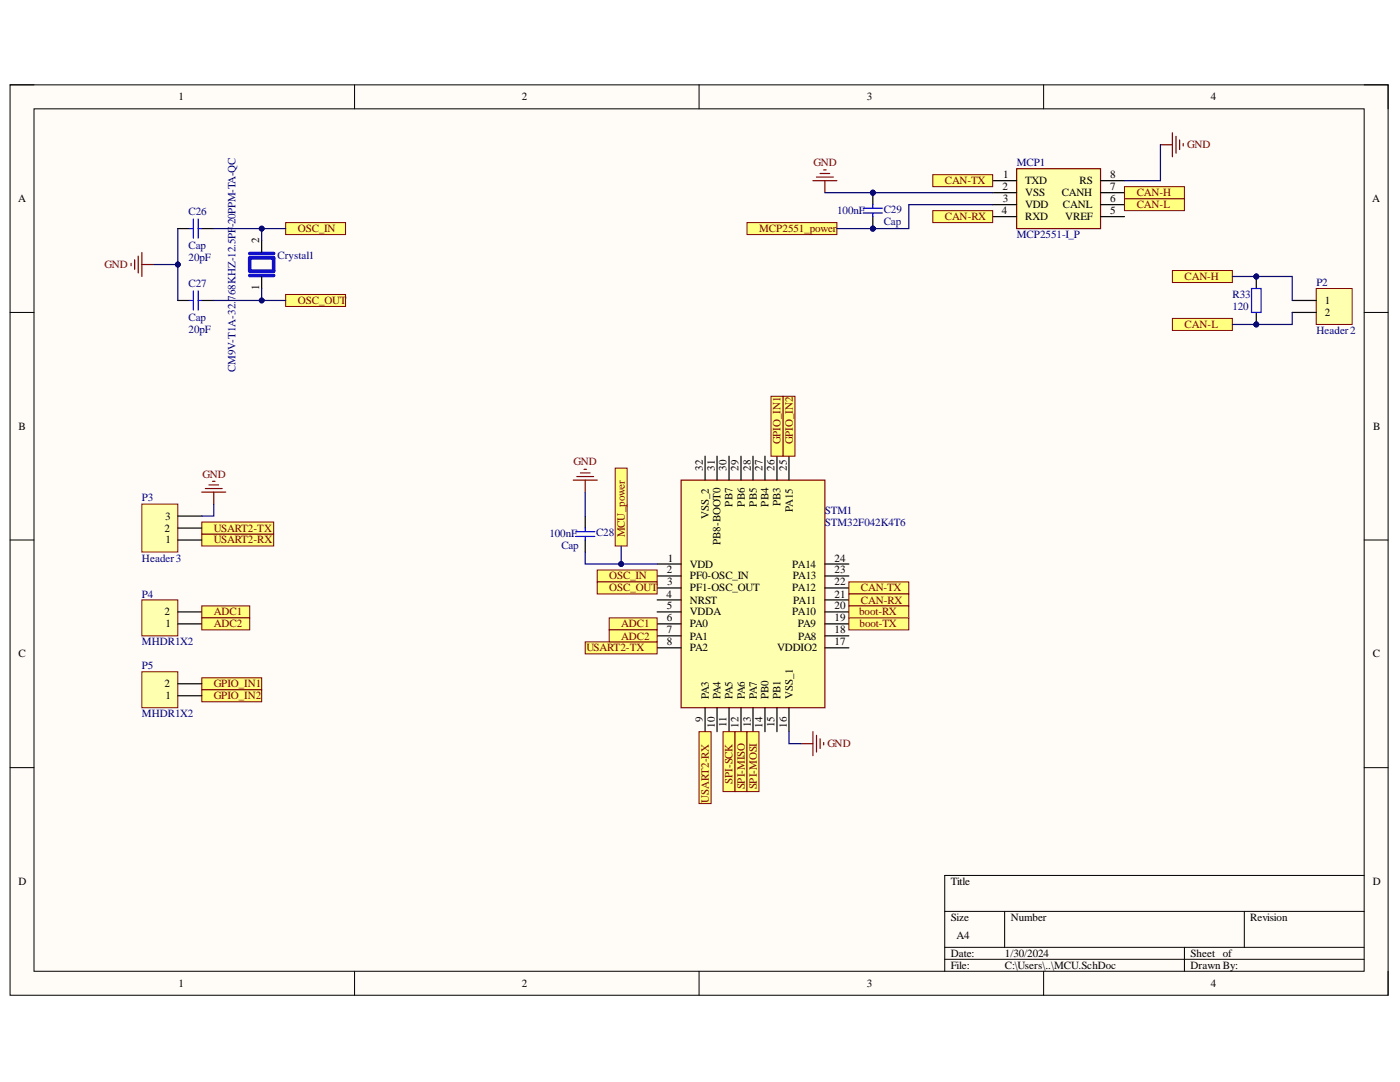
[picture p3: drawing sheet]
<svg xmlns="http://www.w3.org/2000/svg" width="279mm" height="216mm" viewBox="0 0 279 216" stroke-linecap="round" stroke-linejoin="round" font-family="sans-serif">
<path d="M2 16.9h275v181.7h-275z" fill-rule="evenodd" fill="#fffcf8"/>
<path d="M2 16.9h275v181.7h-275z" fill="none" stroke="#000" stroke-width=".2"/>
<path d="M6.8 21.7h265.4v172.1h-265.4z" fill-rule="evenodd" fill="#fffcf8"/>
<g fill="none" stroke="#000" stroke-width=".2">
<path d="M2 16.9h4.8M70.8 16.9v4.8M139.5 16.9v4.8M208.3 16.9v4.8M272.2 16.9h4.8v4.8M6.8 21.7h265.4v172.1h-265.4zM2 62.3h4.8M272.2 62.3h4.8M2 107.8h4.8M272.2 107.8h4.8M2 153.2h4.8M272.2 153.2h4.8"/>
<path d="M272.2 174.7h-83.7v19.1M70.8 193.8v4.8M139.5 193.8v4.8M188.5 181.9h83.7M188.5 189h83.7M188.5 191.4h83.7M200.5 181.9v7.1M208.3 193.8v4.8M236.4 189v4.8M248.3 181.9v7.1M277 193.8v4.8"/>
</g>
<path d="M135.9 95.8h28.7v45.4h-28.7z" fill-rule="evenodd" fill="#ffffb0"/>
<path d="M135.9 95.8h28.7v45.4h-28.7z" fill="none" stroke="#800000" stroke-width=".24"/>
<g fill="none" stroke="#000" stroke-width=".24">
<path d="M140.7 91v4.8M143.1 91v4.8M145.5 91v4.8M147.9 91v4.8M150.3 91v4.8M152.7 91v4.8M155.1 91v4.8M157.5 91v4.8M131.1 112.5h4.8M131.1 114.9h4.8M131.1 117.3h4.8M131.1 119.7h4.8"/>
<path d="M164.6 112.5h4.8M164.6 114.9h4.8M164.6 117.3h4.8M164.6 119.7h4.8M131.1 122.1h4.8M131.1 124.5h4.8M131.1 126.9h4.8M131.1 129.3h4.8M164.6 122.1h4.8M164.6 124.5h4.8M164.6 126.9h4.8M164.6 129.3h4.8"/>
<path d="M140.7 141.2v4.8M143.1 141.2v4.8M145.5 141.2v4.8M147.9 141.2v4.8M150.3 141.2v4.8M152.7 141.2v4.8M155.1 141.2v4.8M157.5 141.2v4.8"/>
</g>
<path d="M202.9 33.7h16.7v11.9h-16.7z" fill-rule="evenodd" fill="#ffffb0"/>
<path d="M162.2 36.1h4.8M162.9 35.3h3.4M163.7 34.6h1.9M164.4 33.9h.5M164.6 36.1v2.3M202.9 33.7h16.7v11.9h-16.7z" fill="none" stroke="#800000" stroke-width=".24"/>
<path d="M198.1 36.1h4.8M198.1 38.4h4.8M219.6 36.1h4.8M219.6 38.4h4.8M198.1 40.8h4.8M198.1 43.2h4.8M219.6 40.8h4.8M219.6 43.2h4.8" fill="none" stroke="#000" stroke-width=".24"/>
<path d="M262.7 57.6h7.2v7.1h-7.2z" fill-rule="evenodd" fill="#ffffb0"/>
<path d="M262.7 57.6h7.2v7.1h-7.2z" fill="none" stroke="#800000" stroke-width=".2"/>
<path d="M257.9 60h4.8M257.9 62.3h4.8" fill="none" stroke="#000" stroke-width=".24"/>
<circle cx="250.7" cy="55.2" r=".48" fill="#000080"/>
<circle cx="250.7" cy="55.2" r=".48" fill="none" stroke="#000080" stroke-width=".2"/>
<circle cx="250.7" cy="64.7" r=".48" fill="#000080"/>
<circle cx="250.7" cy="64.7" r=".48" fill="none" stroke="#000080" stroke-width=".2"/>
<path d="M250.7 55.2v2.4" fill="none" stroke="#000" stroke-width=".24"/>
<circle cx="250.7" cy="55.2" r=".48" fill="#000080"/>
<circle cx="250.7" cy="55.2" r=".48" fill="none" stroke="#000080" stroke-width=".2"/>
<path d="M250.7 62.3v2.4" fill="none" stroke="#000" stroke-width=".24"/>
<circle cx="250.7" cy="64.7" r=".48" fill="#000080"/>
<circle cx="250.7" cy="64.7" r=".48" fill="none" stroke="#000080" stroke-width=".2"/>
<path d="M249.8 57.6h1.9v4.7h-1.9z" fill="none" stroke="#00f" stroke-width=".24"/>
<path d="M149.1 44.4h17.9v2.4h-17.9z" fill-rule="evenodd" fill="#ffff80"/>
<path d="M149.1 44.4h17.9v2.4h-17.9z" fill="none" stroke="#800000" stroke-width=".2"/>
<circle cx="174.2" cy="45.6" r=".48" fill="#000080"/>
<circle cx="174.2" cy="45.6" r=".48" fill="none" stroke="#000080" stroke-width=".2"/>
<circle cx="174.2" cy="38.4" r=".48" fill="#000080"/>
<circle cx="174.2" cy="38.4" r=".48" fill="none" stroke="#000080" stroke-width=".2"/>
<path d="M174.2 43.2v2.4" fill="none" stroke="#000" stroke-width=".24"/>
<circle cx="174.2" cy="45.6" r=".48" fill="#000080"/>
<circle cx="174.2" cy="45.6" r=".48" fill="none" stroke="#000080" stroke-width=".2"/>
<path d="M174.2 38.4v2.4" fill="none" stroke="#000" stroke-width=".24"/>
<circle cx="174.2" cy="38.4" r=".48" fill="#000080"/>
<circle cx="174.2" cy="38.4" r=".48" fill="none" stroke="#000080" stroke-width=".2"/>
<path d="M172.3 41.6h3.8M172.3 42.5h3.8M174.2 40.8v.8M174.2 42.5v.7" fill="none" stroke="#00f" stroke-width=".24"/>
<path d="M169.4 116.1h12v2.4h-12z" fill-rule="evenodd" fill="#ffff80"/>
<path d="M169.4 116.1h12v2.4h-12z" fill="none" stroke="#800000" stroke-width=".2"/>
<path d="M169.4 118.5h12v2.4h-12z" fill-rule="evenodd" fill="#ffff80"/>
<path d="M169.4 118.5h12v2.4h-12z" fill="none" stroke="#800000" stroke-width=".2"/>
<path d="M186.2 34.9h11.9v2.3h-11.9z" fill-rule="evenodd" fill="#ffff80"/>
<path d="M186.2 34.9h11.9v2.3h-11.9z" fill="none" stroke="#800000" stroke-width=".2"/>
<path d="M186.2 42h11.9v2.4h-11.9z" fill-rule="evenodd" fill="#ffff80"/>
<path d="M186.2 42h11.9v2.4h-11.9z" fill="none" stroke="#800000" stroke-width=".2"/>
<path d="M224.4 39.6h12v2.4h-12z" fill-rule="evenodd" fill="#ffff80"/>
<path d="M224.4 39.6h12v2.4h-12z" fill="none" stroke="#800000" stroke-width=".2"/>
<path d="M224.4 37.2h12v2.4h-12z" fill-rule="evenodd" fill="#ffff80"/>
<path d="M224.4 37.2h12v2.4h-12z" fill="none" stroke="#800000" stroke-width=".2"/>
<path d="M234 54h11.9v2.4h-11.9z" fill-rule="evenodd" fill="#ffff80"/>
<path d="M234 54h11.9v2.4h-11.9z" fill="none" stroke="#800000" stroke-width=".2"/>
<path d="M234 63.5h11.9v2.4h-11.9z" fill-rule="evenodd" fill="#ffff80"/>
<path d="M234 63.5h11.9v2.4h-11.9z" fill="none" stroke="#800000" stroke-width=".2"/>
<path d="M49.8 51.5h4.8v2.6h-4.8zM49.8 50.6h4.8M49.8 55h4.8" fill="none" stroke="#00f" stroke-width=".72"/>
<path d="M35.5 45.6h2.4M35.5 60h2.4M40.3 45.6h2.4M40.3 60h2.4M52.2 48v2.4M52.2 55.2v2.4" fill="none" stroke="#000" stroke-width=".24"/>
<path d="M26.2 52.5v.5M26.9 51.8v1.9M27.6 51.1v3.4M28.3 50.4v4.8M28.3 52.8h2.4" fill="none" stroke="#800000" stroke-width=".24"/>
<path d="M37.9 45.6h.7M37.9 60h.7M38.6 43.7v3.8M38.6 58v3.9M39.5 43.7v3.8M39.5 58v3.9M39.5 45.6h.8M39.5 60h.8" fill="none" stroke="#00f" stroke-width=".24"/>
<path d="M119.2 113.7h11.9v2.4h-11.9z" fill-rule="evenodd" fill="#ffff80"/>
<path d="M119.2 113.7h11.9v2.4h-11.9z" fill="none" stroke="#800000" stroke-width=".2"/>
<path d="M119.2 116.1h11.9v2.4h-11.9z" fill-rule="evenodd" fill="#ffff80"/>
<path d="M119.2 116.1h11.9v2.4h-11.9z" fill="none" stroke="#800000" stroke-width=".2"/>
<path d="M57 58.8h12v2.3h-12z" fill-rule="evenodd" fill="#ffff80"/>
<path d="M57 58.8h12v2.3h-12z" fill="none" stroke="#800000" stroke-width=".2"/>
<path d="M57 44.4h12v2.4h-12z" fill-rule="evenodd" fill="#ffff80"/>
<path d="M57 44.4h12v2.4h-12z" fill="none" stroke="#800000" stroke-width=".2"/>
<path d="M122.8 93.4h2.4v15.6h-2.4z" fill-rule="evenodd" fill="#ffff80"/>
<path d="M122.8 93.4h2.4v15.6h-2.4z" fill="none" stroke="#800000" stroke-width=".2"/>
<path d="M116.8 103v2.4M116.8 107.8v2.3" fill="none" stroke="#000" stroke-width=".24"/>
<path d="M114.9 107h3.8M114.9 106.1h3.8M116.8 105.4v.7M116.8 107v.8" fill="none" stroke="#00f" stroke-width=".24"/>
<path d="M114.4 95.8h4.8M115.1 95.1h3.4M115.8 94.4h2M116.6 93.7h.4M116.8 95.8v2.4" fill="none" stroke="#800000" stroke-width=".24"/>
<path d="M116.8 128.1h14.3v2.4h-14.3z" fill-rule="evenodd" fill="#ffff80"/>
<path d="M116.8 128.1h14.3v2.4h-14.3z" fill="none" stroke="#800000" stroke-width=".2"/>
<path d="M139.5 146h2.4v14.3h-2.4z" fill-rule="evenodd" fill="#ffff80"/>
<path d="M139.5 146h2.4v14.3h-2.4z" fill="none" stroke="#800000" stroke-width=".2"/>
<path d="M144.3 146h2.4v12h-2.4z" fill-rule="evenodd" fill="#ffff80"/>
<path d="M144.3 146h2.4v12h-2.4z" fill="none" stroke="#800000" stroke-width=".2"/>
<path d="M146.7 146h2.4v12h-2.4z" fill-rule="evenodd" fill="#ffff80"/>
<path d="M146.7 146h2.4v12h-2.4z" fill="none" stroke="#800000" stroke-width=".2"/>
<path d="M149.1 146h2.4v12h-2.4z" fill-rule="evenodd" fill="#ffff80"/>
<path d="M149.1 146h2.4v12h-2.4z" fill="none" stroke="#800000" stroke-width=".2"/>
<path d="M159.8 148.4h2.4M162.2 146v4.8M162.9 146.7v3.4M163.7 147.4v1.9M164.4 148.2v.4" fill="none" stroke="#800000" stroke-width=".24"/>
<path d="M169.4 120.9h12v2.4h-12z" fill-rule="evenodd" fill="#ffff80"/>
<path d="M169.4 120.9h12v2.4h-12z" fill="none" stroke="#800000" stroke-width=".2"/>
<path d="M169.4 123.3h12v2.4h-12z" fill-rule="evenodd" fill="#ffff80"/>
<path d="M169.4 123.3h12v2.4h-12z" fill="none" stroke="#800000" stroke-width=".2"/>
<path d="M121.6 123.3h9.5v2.4h-9.5z" fill-rule="evenodd" fill="#ffff80"/>
<path d="M121.6 123.3h9.5v2.4h-9.5z" fill="none" stroke="#800000" stroke-width=".2"/>
<path d="M121.6 125.7h9.5v2.4h-9.5z" fill-rule="evenodd" fill="#ffff80"/>
<path d="M121.6 125.7h9.5v2.4h-9.5z" fill="none" stroke="#800000" stroke-width=".2"/>
<path d="M156.3 79.1h2.3v11.9h-2.3z" fill-rule="evenodd" fill="#ffff80"/>
<path d="M156.3 79.1h2.3v11.9h-2.3z" fill="none" stroke="#800000" stroke-width=".2"/>
<path d="M153.9 79.1h2.4v11.9h-2.4z" fill-rule="evenodd" fill="#ffff80"/>
<path d="M153.9 79.1h2.4v11.9h-2.4z" fill="none" stroke="#800000" stroke-width=".2"/>
<path d="M40.3 135.2h11.9v2.4h-11.9z" fill-rule="evenodd" fill="#ffff80"/>
<path d="M40.3 135.2h11.9v2.4h-11.9z" fill="none" stroke="#800000" stroke-width=".2"/>
<path d="M40.3 137.6h11.9v2.4h-11.9z" fill-rule="evenodd" fill="#ffff80"/>
<path d="M40.3 137.6h11.9v2.4h-11.9z" fill="none" stroke="#800000" stroke-width=".2"/>
<path d="M40.3 106.6h14.3v2.4h-14.3z" fill-rule="evenodd" fill="#ffff80"/>
<path d="M40.3 106.6h14.3v2.4h-14.3z" fill="none" stroke="#800000" stroke-width=".2"/>
<path d="M40.3 104.2h14.3v2.4h-14.3z" fill-rule="evenodd" fill="#ffff80"/>
<path d="M40.3 104.2h14.3v2.4h-14.3z" fill="none" stroke="#800000" stroke-width=".2"/>
<path d="M40.3 98.2h4.8M41 97.5h3.3M41.7 96.8h1.9M42.4 96h.5M42.7 98.2v2.4" fill="none" stroke="#800000" stroke-width=".24"/>
<path d="M28.3 100.6h7.2v9.5h-7.2z" fill-rule="evenodd" fill="#ffffb0"/>
<path d="M28.3 100.6h7.2v9.5h-7.2z" fill="none" stroke="#800000" stroke-width=".2"/>
<path d="M35.5 107.8h4.8M35.5 105.4h4.8M35.5 103h4.8" fill="none" stroke="#000" stroke-width=".24"/>
<path d="M28.3 119.7h7.2v7.2h-7.2z" fill-rule="evenodd" fill="#ffffb0"/>
<path d="M28.3 119.7h7.2v7.2h-7.2z" fill="none" stroke="#800000" stroke-width=".2"/>
<path d="M35.5 124.5h4.8M35.5 122.1h4.8" fill="none" stroke="#000" stroke-width=".24"/>
<path d="M40.3 120.9h9.5v2.4h-9.5z" fill-rule="evenodd" fill="#ffff80"/>
<path d="M40.3 120.9h9.5v2.4h-9.5z" fill="none" stroke="#800000" stroke-width=".2"/>
<path d="M40.3 123.3h9.5v2.4h-9.5z" fill-rule="evenodd" fill="#ffff80"/>
<path d="M40.3 123.3h9.5v2.4h-9.5z" fill="none" stroke="#800000" stroke-width=".2"/>
<path d="M28.3 134h7.2v7.2h-7.2z" fill-rule="evenodd" fill="#ffffb0"/>
<path d="M28.3 134h7.2v7.2h-7.2z" fill="none" stroke="#800000" stroke-width=".2"/>
<path d="M35.5 138.8h4.8M35.5 136.4h4.8" fill="none" stroke="#000" stroke-width=".24"/>
<path d="M231.6 28.9h2.4M234 26.5v4.8M234.7 27.2v3.4M235.4 27.9v1.9M236.1 28.6v.5" fill="none" stroke="#800000" stroke-width=".24"/>
<path d="M35.5 45.6v7.2h-4.8M116.8 98.2v4.8" fill="none" stroke="#000080" stroke-width=".24"/>
<circle cx="35.5" cy="52.8" r=".48" fill="#000080"/>
<circle cx="35.5" cy="52.8" r=".48" fill="none" stroke="#000080" stroke-width=".2"/>
<path d="M52.2 57.6v2.4h-9.5M42.7 100.6v2.4h-2.4" fill="none" stroke="#000080" stroke-width=".24"/>
<circle cx="52.2" cy="60" r=".48" fill="#000080"/>
<circle cx="52.2" cy="60" r=".48" fill="none" stroke="#000080" stroke-width=".2"/>
<path d="M42.7 45.6h9.5v2.4" fill="none" stroke="#000080" stroke-width=".24"/>
<circle cx="52.2" cy="45.6" r=".48" fill="#000080"/>
<circle cx="52.2" cy="45.6" r=".48" fill="none" stroke="#000080" stroke-width=".2"/>
<path d="M52.2 60h4.8" fill="none" stroke="#000080" stroke-width=".24"/>
<circle cx="52.2" cy="60" r=".48" fill="#000080"/>
<circle cx="52.2" cy="60" r=".48" fill="none" stroke="#000080" stroke-width=".2"/>
<path d="M52.2 45.6h4.8" fill="none" stroke="#000080" stroke-width=".24"/>
<circle cx="52.2" cy="45.6" r=".48" fill="#000080"/>
<circle cx="52.2" cy="45.6" r=".48" fill="none" stroke="#000080" stroke-width=".2"/>
<path d="M116.8 110.1v2.4h7.2" fill="none" stroke="#000080" stroke-width=".24"/>
<circle cx="124" cy="112.5" r=".48" fill="#000080"/>
<circle cx="124" cy="112.5" r=".48" fill="none" stroke="#000080" stroke-width=".2"/>
<path d="M124 109v3.5h7.1" fill="none" stroke="#000080" stroke-width=".24"/>
<circle cx="124" cy="112.5" r=".48" fill="#000080"/>
<circle cx="124" cy="112.5" r=".48" fill="none" stroke="#000080" stroke-width=".2"/>
<path d="M164.6 38.4h33.5M157.5 146v2.4h2.3" fill="none" stroke="#000080" stroke-width=".24"/>
<circle cx="174.2" cy="38.4" r=".48" fill="#000080"/>
<circle cx="174.2" cy="38.4" r=".48" fill="none" stroke="#000080" stroke-width=".2"/>
<path d="M198.1 40.8h-16.7v4.8h-14.4" fill="none" stroke="#000080" stroke-width=".24"/>
<circle cx="174.2" cy="45.6" r=".48" fill="#000080"/>
<circle cx="174.2" cy="45.6" r=".48" fill="none" stroke="#000080" stroke-width=".2"/>
<path d="M231.6 28.9v7.2h-7.2M257.9 62.3v2.4h-12" fill="none" stroke="#000080" stroke-width=".24"/>
<circle cx="250.7" cy="64.7" r=".48" fill="#000080"/>
<circle cx="250.7" cy="64.7" r=".48" fill="none" stroke="#000080" stroke-width=".2"/>
<path d="M245.9 55.2h12v4.8" fill="none" stroke="#000080" stroke-width=".24"/>
<circle cx="250.7" cy="55.2" r=".48" fill="#000080"/>
<circle cx="250.7" cy="55.2" r=".48" fill="none" stroke="#000080" stroke-width=".2"/>
<path d="M35.5 52.8v7.2" fill="none" stroke="#000080" stroke-width=".24"/>
<circle cx="35.5" cy="52.8" r=".48" fill="#000080"/>
<circle cx="35.5" cy="52.8" r=".48" fill="none" stroke="#000080" stroke-width=".2"/>
<g font-size="2.2">
<text x="35.6" y="20">1</text>
<text x="104.2" y="20">2</text>
<text x="173" y="20">3</text>
<text x="241.7" y="20">4</text>
<text x="200.2" y="35.6">1</text>
<text x="221.5" y="35.6">8</text>
<text x="3.6" y="40.3">A</text>
<text x="200.1" y="38">2</text>
<text x="200.1" y="40.3">3</text>
<text x="204.6" y="36.8">TXD</text>
<text x="204.6" y="39.1">VSS</text>
<text x="204.6" y="41.5">VDD</text>
<text x="211.9" y="39.1">CANH</text>
<text x="212.1" y="41.5">CANL</text>
<text x="215.4" y="36.8">RS</text>
<text x="221.5" y="38">7</text>
<text x="221.5" y="40.3">6</text>
<text x="273.9" y="40.3">A</text>
<text x="200" y="42.7">4</text>
<text x="204.6" y="44">RXD</text>
<text x="212.6" y="44">VREF</text>
<text x="221.5" y="42.7">5</text>
<text x="51.7" y="48.5" transform="rotate(-90 51.7 48.5)">2</text>
<text x="51.7" y="57.9" transform="rotate(-90 51.7 57.9)">1</text>
<text x="264.4" y="60.7">1</text>
<text x="264.4" y="63.1">2</text>
<text x="3.7" y="85.8">B</text>
<text x="274" y="85.8">B</text>
<text x="140.3" y="93.9" transform="rotate(-90 140.3 93.9)">32</text>
<text x="142.6" y="93.9" transform="rotate(-90 142.6 93.9)">31</text>
<text x="145" y="93.9" transform="rotate(-90 145 93.9)">30</text>
<text x="147.4" y="93.9" transform="rotate(-90 147.4 93.9)">29</text>
<text x="149.8" y="93.9" transform="rotate(-90 149.8 93.9)">28</text>
<text x="152.2" y="93.9" transform="rotate(-90 152.2 93.9)">27</text>
<text x="154.6" y="93.9" transform="rotate(-90 154.6 93.9)">26</text>
<text x="157" y="93.9" transform="rotate(-90 157 93.9)">25</text>
<text x="146.2" y="101.1" transform="rotate(-90 146.2 101.1)">PB7</text>
<text x="148.6" y="101.1" transform="rotate(-90 148.6 101.1)">PB6</text>
<text x="151" y="101.1" transform="rotate(-90 151 101.1)">PB5</text>
<text x="153.4" y="101.2" transform="rotate(-90 153.4 101.2)">PB4</text>
<text x="155.7" y="101" transform="rotate(-90 155.7 101)">PB3</text>
<text x="32.8" y="106.1">2</text>
<text x="33" y="103.7">3</text>
<text x="141.5" y="103.5" transform="rotate(-90 141.5 103.5)">VSS_2</text>
<text x="158.2" y="102.3" transform="rotate(-90 158.2 102.3)">PA15</text>
<text x="33.1" y="108.4">1</text>
<text x="133.3" y="112.1">1</text>
<text x="137.7" y="113.2">VDD</text>
<text x="143.8" y="108.8" transform="rotate(-90 143.8 108.8)">PB8-BOOT0</text>
<text x="158.1" y="113.2">PA14</text>
<text x="166.6" y="112.1">24</text>
<text x="133" y="119.2">4</text>
<text x="133.1" y="114.4">2</text>
<text x="133.2" y="116.8">3</text>
<text x="137.7" y="115.6">PF0-OSC_IN</text>
<text x="137.7" y="118">PF1-OSC_OUT</text>
<text x="158.1" y="118">PA12</text>
<text x="158.2" y="115.6">PA13</text>
<text x="166.6" y="114.4">23</text>
<text x="166.6" y="116.8">22</text>
<text x="166.6" y="119.2">21</text>
<text x="32.8" y="122.8">2</text>
<text x="33.1" y="125.2">1</text>
<text x="133.1" y="121.6">5</text>
<text x="133.1" y="124">6</text>
<text x="137.7" y="120.4">NRST</text>
<text x="137.7" y="122.8">VDDA</text>
<text x="137.7" y="125.2">PA0</text>
<text x="158.1" y="122.8">PA10</text>
<text x="158.3" y="120.4">PA11</text>
<text x="159.2" y="125.2">PA9</text>
<text x="166.6" y="121.6">20</text>
<text x="166.6" y="124">19</text>
<text x="3.7" y="131.2">C</text>
<text x="133.1" y="126.3">7</text>
<text x="133.1" y="128.8">8</text>
<text x="137.7" y="127.6">PA1</text>
<text x="137.7" y="130">PA2</text>
<text x="155.1" y="130">VDDIO2</text>
<text x="159.3" y="127.6">PA8</text>
<text x="166.6" y="126.3">18</text>
<text x="166.6" y="128.8">17</text>
<text x="274" y="131.2">C</text>
<text x="32.8" y="137.2">2</text>
<text x="33.1" y="139.5">1</text>
<text x="141.5" y="139.5" transform="rotate(-90 141.5 139.5)">PA3</text>
<text x="143.8" y="139.5" transform="rotate(-90 143.8 139.5)">PA4</text>
<text x="146.2" y="139.5" transform="rotate(-90 146.2 139.5)">PA5</text>
<text x="148.6" y="139.5" transform="rotate(-90 148.6 139.5)">PA6</text>
<text x="151" y="139.5" transform="rotate(-90 151 139.5)">PA7</text>
<text x="153.4" y="139.5" transform="rotate(-90 153.4 139.5)">PB0</text>
<text x="155.7" y="139.5" transform="rotate(-90 155.7 139.5)">PB1</text>
<text x="158.2" y="139.5" transform="rotate(-90 158.2 139.5)">VSS_1</text>
<text x="140.3" y="144.1" transform="rotate(-90 140.3 144.1)">9</text>
<text x="142.6" y="145.2" transform="rotate(-90 142.6 145.2)">10</text>
<text x="145" y="145" transform="rotate(-90 145 145)">11</text>
<text x="147.4" y="145.2" transform="rotate(-90 147.4 145.2)">12</text>
<text x="149.8" y="145.1" transform="rotate(-90 149.8 145.1)">13</text>
<text x="152.2" y="145.2" transform="rotate(-90 152.2 145.2)">14</text>
<text x="154.6" y="145.1" transform="rotate(-90 154.6 145.1)">15</text>
<text x="157" y="145.2" transform="rotate(-90 157 145.2)">16</text>
<text x="3.7" y="176.5">D</text>
<text x="189.7" y="176.5">Title</text>
<text x="274" y="176.5">D</text>
<text x="189.7" y="183.7">Size</text>
<text x="201.7" y="183.7">Number</text>
<text x="249.5" y="183.7">Revision</text>
<text x="189.7" y="190.9">Date:</text>
<text x="190.9" y="187.4">A4</text>
<text x="200.6" y="190.9">1/30/2024</text>
<text x="237.6" y="190.9">Sheet of</text>
<text x="35.6" y="196.9">1</text>
<text x="104.2" y="196.9">2</text>
<text x="173" y="196.9">3</text>
<text x="189.7" y="193.3">File:</text>
<text x="200.6" y="193.3">C:\Users\..\MCU.SchDoc</text>
<text x="237.6" y="193.3">Drawn By:</text>
<text x="241.7" y="196.9">4</text>
</g>
<g font-size="2.2" fill="#800000">
<text x="236.9" y="29.6">GND</text>
<text x="162.3" y="33.1">GND</text>
<text x="188.6" y="36.8">CAN-TX</text>
<text x="226.9" y="41.5">CAN-L</text>
<text x="226.9" y="39.1">CAN-H</text>
<text x="59.4" y="46.3">OSC_IN</text>
<text x="151.5" y="46.3">MCP2551_power</text>
<text x="188.6" y="44">CAN-RX</text>
<text x="20.9" y="53.5">GND</text>
<text x="236.4" y="55.9">CAN-H</text>
<text x="59.4" y="60.7">OSC_OUT</text>
<text x="236.4" y="65.4">CAN-L</text>
<text x="155.7" y="88.7" transform="rotate(-90 155.7 88.7)">GPIO_IN1</text>
<text x="158.2" y="88.7" transform="rotate(-90 158.2 88.7)">GPIO_IN2</text>
<text x="40.4" y="95.3">GND</text>
<text x="114.5" y="92.9">GND</text>
<text x="42.7" y="106.1">USART2-TX</text>
<text x="124.7" y="107.2" transform="rotate(-90 124.7 107.2)">MCU_power</text>
<text x="42.7" y="108.4">USART2-RX</text>
<text x="121.6" y="115.6">OSC_IN</text>
<text x="121.6" y="118">OSC_OUT</text>
<text x="171.8" y="118">CAN-TX</text>
<text x="42.7" y="122.8">ADC1</text>
<text x="42.7" y="125.2">ADC2</text>
<text x="124" y="125.2">ADC1</text>
<text x="171.5" y="122.8">boot-RX</text>
<text x="171.6" y="125.2">boot-TX</text>
<text x="171.8" y="120.4">CAN-RX</text>
<text x="117" y="130">USART2-TX</text>
<text x="124" y="127.6">ADC2</text>
<text x="42.7" y="137.2">GPIO_IN1</text>
<text x="42.7" y="139.5">GPIO_IN2</text>
<text x="165.1" y="149.1">GND</text>
<text x="141.5" y="160.2" transform="rotate(-90 141.5 160.2)">USART2-RX</text>
<text x="146.2" y="156.4" transform="rotate(-90 146.2 156.4)">SPI-SCK</text>
<text x="148.6" y="157.5" transform="rotate(-90 148.6 157.5)">SPI-MISO</text>
<text x="151" y="157.5" transform="rotate(-90 151 157.5)">SPI-MOSI</text>
</g>
<g font-size="2.2" fill="#000080">
<text x="202.9" y="33.1">MCP1</text>
<text x="37.6" y="42.9">C26</text>
<text x="47" y="45.4" transform="rotate(-90 47 45.4)">-20PPM-TA-QC</text>
<text x="167.1" y="42.7">100nF</text>
<text x="176.4" y="42.5">C29</text>
<text x="176.4" y="44.9">Cap</text>
<text x="202.9" y="47.5">MCP2551-I_P</text>
<text x="37.6" y="52.1">20pF</text>
<text x="37.6" y="49.6">Cap</text>
<text x="55.4" y="51.7">Crystal1</text>
<text x="37.6" y="57.3">C27</text>
<text x="246" y="59.4">R33</text>
<text x="262.7" y="57.1">P2</text>
<text x="37.6" y="64">Cap</text>
<text x="246" y="61.9">120</text>
<text x="37.6" y="66.3">20pF</text>
<text x="262.7" y="66.6">Header2</text>
<text x="47" y="74.3" transform="rotate(-90 47 74.3)">CM9V-T1A-32.768KHZ-12.5PF</text>
<text x="28.3" y="100.1">P3</text>
<text x="109.7" y="107.2">100nF</text>
<text x="119" y="107">C28</text>
<text x="164.6" y="102.5">STM1</text>
<text x="164.6" y="104.9">STM32F042K4T6</text>
<text x="28.3" y="112.1">Header3</text>
<text x="112" y="109.6">Cap</text>
<text x="28.3" y="119.2">P4</text>
<text x="28.3" y="128.8">MHDR1X2</text>
<text x="28.3" y="133.5">P5</text>
<text x="28.3" y="143.1">MHDR1X2</text>
</g>
</svg>
